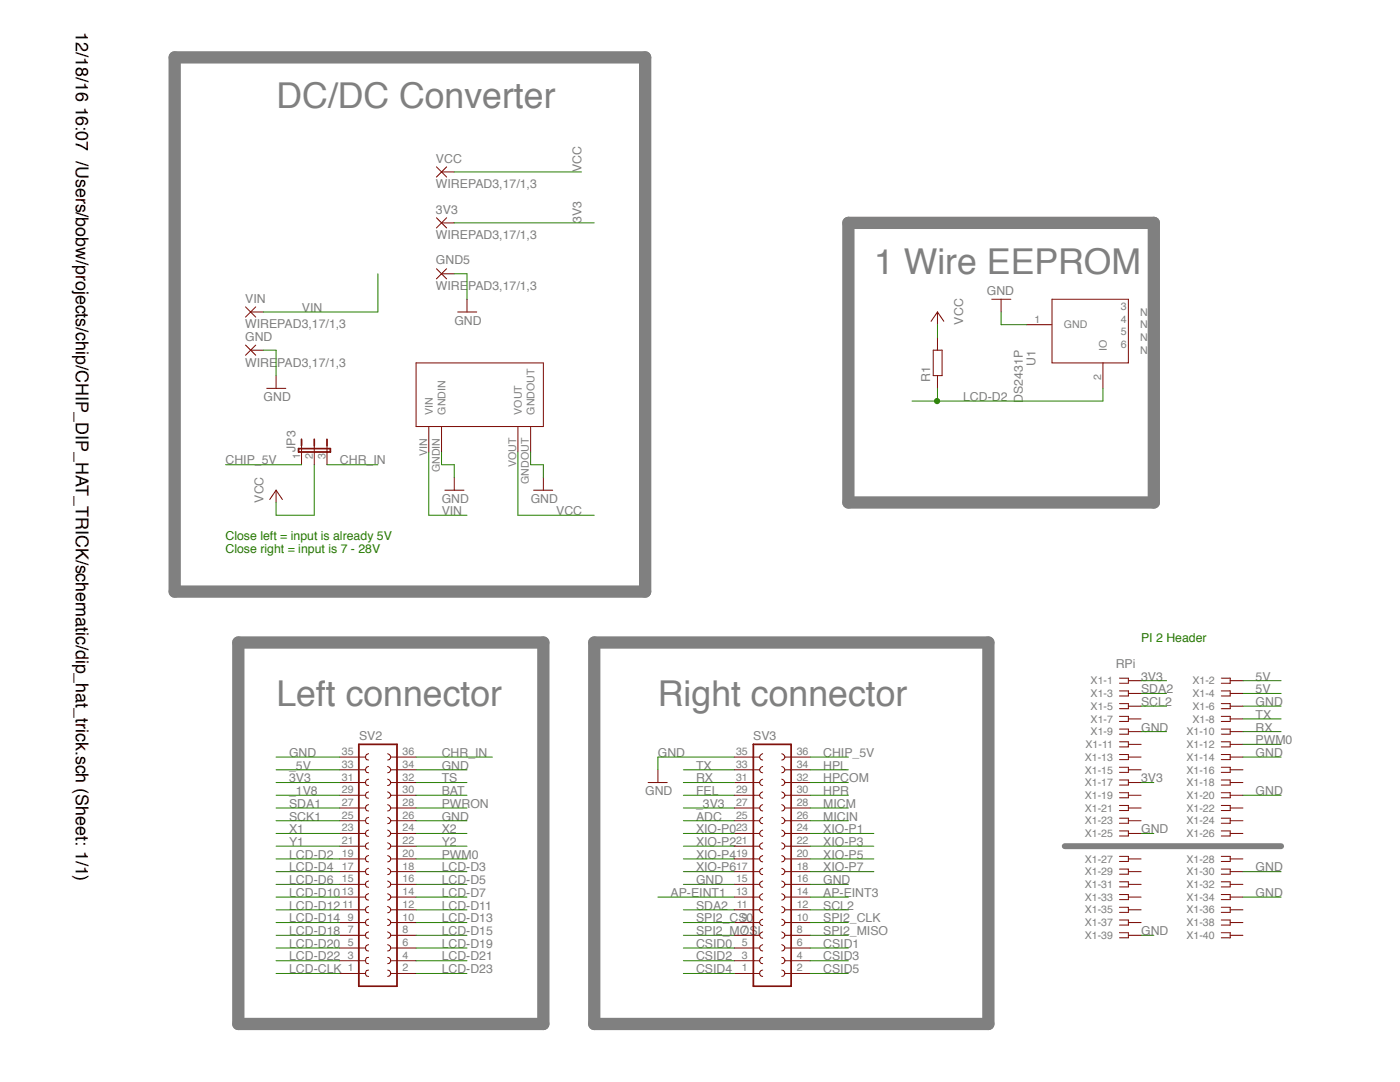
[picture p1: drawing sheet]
<svg xmlns="http://www.w3.org/2000/svg" width="279mm" height="216mm" viewBox="0 0 279 216" stroke-linecap="round" stroke-linejoin="round" font-family="sans-serif">
<path d="M59.6 89.5h6.3v.7h-6.3zM60.2 87.7v1.2M62.7 87.7v1.2M65.3 87.7v1.2M71.6 148.5h7.6v48.3h-7.6zM150.3 148.5h7.6v48.3h-7.6z" fill="none" stroke="#7b0700" stroke-width=".34"/>
<g fill="none" stroke="#7b0700" stroke-width=".2">
<path d="M87.1 33.3l2 2M88.1 34.3h2.6M89.1 33.3l-2 2M87.1 43.5l2 2M87.1 53.6l2 2M88.1 44.5h2.6M88.1 54.6h2.6M89.1 43.5l-2 2M89.1 53.6l-2 2M93.2 59.7v2.6M197.9 59.7h3.8M199.8 59.7v2.6"/>
<path d="M210 59.7h15.2v12.7h-15.2zM49 61.2l2 2.1M49 68.9l2 2M50 62.3h2.6M50 69.9h2.6M51 61.2l-2 2.1M51 68.9l-2 2M53.2 77.5h3.8M55.1 75v2.5M83 72.4h25.4v12.7h-25.4zM91.3 62.3h3.8M186.2 69.9h1.8v5.1h-1.8z"/>
<path d="M187.1 62.3v2.5M187.1 67.3v2.6M187.1 75v2.5M187.1 62.3l1.3 1.8M187.1 62.3l-1.3 1.8M204.9 64.8h5.1M220.1 72.4v5.1M55.1 97.8v2.5M55.1 97.8l1.3 1.9M55.1 97.8l-1.3 1.9M60.2 88.9v3.8M62.7 88.9v3.8"/>
<path d="M65.3 88.9v3.8M85.6 85.1v5.1M88.1 85.1v5.1M88.8 97.8h3.8M90.7 95.3v2.5M103.4 85.1v5.1M105.9 85.1v5.1M106.5 97.8h3.8M108.4 95.3v2.5M223.4 135.3h1.8v1h-1.8M223.4 137.9h1.8v1h-1.8M225.2 135.8h2.5"/>
<path d="M225.2 138.4h2.5M243.7 135.3h1.8v1h-1.8M243.7 137.9h1.8v1h-1.8M245.5 135.8h2.6M245.5 138.4h2.6M67.8 158.7h5.1M67.8 156.1h5.1M67.8 153.6h5.1M67.8 151.1h5.1M73.6 158l-.5 .2-.1 .3 .1 .7 .5 .1M73.6 152.9l-.5 .2-.1 .3 .1 .7 .5 .1M73.6 155.5l-.5 .1-.1 .4 .1 .7h.5"/>
<path d="M73.6 150.4l-.5 .2-.1 .3 .1 .7 .5 .1M77.4 158l.6 .5v.4l-.3 .3-.3 .1M77.4 152.9l.6 .5v.4l-.3 .3-.3 .1M77.4 155.5l.6 .5v.3l-.3 .4h-.3M77.4 150.4l.6 .5v.3l-.3 .4-.3 .1M78 158.7h5M78 156.1h5M78 153.6h5M78 151.1h5M129.3 156.1h3.9M131.3 153.6v2.5M146.5 158.7h5.1"/>
<path d="M146.5 156.1h5.1M146.5 153.6h5.1M146.5 151.1h5.1M152.2 158l-.6 .5v.4l.3 .3 .3 .1M152.2 152.9l-.6 .5v.4l.3 .3 .3 .1M152.2 155.5l-.6 .5v.3l.3 .4h.3M152.2 150.4l-.6 .5v.3l.3 .4 .3 .1M156 158l.6 .5v.4l-.2 .3-.4 .1M156 152.9l.6 .5v.4l-.2 .3-.4 .1M156 155.5l.6 .5v.3l-.2 .4h-.4M156 150.4l.6 .5v.3l-.2 .4-.4 .1M156.6 158.7h5.1"/>
<path d="M156.6 156.1h5.1M156.6 153.6h5.1M156.6 151.1h5.1M223.4 140.4h1.8v1h-1.8M223.4 142.9h1.8v1.1h-1.8M223.4 145.5h1.8v1h-1.8M223.4 148h1.8v1h-1.8M223.4 150.6h1.8v1h-1.8M223.4 153.1h1.8v1h-1.8M223.4 155.6h1.8v1.1h-1.8M223.4 158.2h1.8v1h-1.8M225.2 158.7h2.5"/>
<path d="M225.2 156.1h2.5M225.2 153.6h2.5M225.2 151.1h2.5M225.2 140.9h2.5M225.2 143.4h2.5M225.2 146h2.5M225.2 148.5h2.5M243.7 140.4h1.8v1h-1.8M243.7 142.9h1.8v1.1h-1.8M243.7 145.5h1.8v1h-1.8M243.7 148h1.8v1h-1.8M243.7 150.6h1.8v1h-1.8"/>
<path d="M243.7 153.1h1.8v1h-1.8M243.7 155.6h1.8v1.1h-1.8M243.7 158.2h1.8v1h-1.8M245.5 158.7h2.6M245.5 156.1h2.6M245.5 153.6h2.6M245.5 151.1h2.6M245.5 140.9h2.6M245.5 143.4h2.6M245.5 146h2.6M245.5 148.5h2.6M67.8 179h5.1"/>
<path d="M67.8 176.5h5.1M67.8 173.9h5.1M67.8 171.4h5.1M67.8 168.8h5.1M67.8 166.3h5.1M67.8 163.8h5.1M67.8 161.2h5.1M73.6 175.8l-.5 .2-.1 .2 .1 .8 .5 .1M73.6 178.3l-.5 .2-.1 .3 .1 .7 .5 .1M73.6 170.7l-.5 .2-.1 .2 .1 .8 .5 .1M73.6 173.2l-.5 .2-.1 .3 .1 .7 .5 .1M73.6 163.1l-.5 .2-.1 .3 .1 .7 .5 .1"/>
<path d="M73.6 165.6l-.5 .2-.1 .3 .1 .7 .5 .1M73.6 168.2l-.5 .1-.1 .3 .1 .8h.5M73.6 160.5l-.5 .2-.1 .4 .1 .6 .5 .1M77.4 175.8l.6 .4v.4l-.3 .4-.3 .1M77.4 178.3l.6 .5v.4l-.3 .3-.3 .1M77.4 170.7l.6 .4v.5l-.3 .3-.3 .1M77.4 173.2l.6 .5v.4l-.3 .3-.3 .1M77.4 163.1l.6 .5v.3l-.3 .4-.3 .1M77.4 165.6l.6 .5v.4l-.3 .3-.3 .1M77.4 168.2l.6 .4v.4l-.3 .4h-.3M77.4 160.5l.6 .6v.3l-.3 .3-.3 .1M78 179h5"/>
<path d="M78 176.5h5M78 173.9h5M78 171.4h5M78 168.8h5M78 166.3h5M78 163.8h5M78 161.2h5M146.5 179h5.1M146.5 176.5h5.1M146.5 173.9h5.1M146.5 171.4h5.1M146.5 168.8h5.1"/>
<path d="M146.5 166.3h5.1M146.5 163.8h5.1M146.5 161.2h5.1M152.2 175.8l-.6 .4v.4l.3 .4 .3 .1M152.2 178.3l-.6 .5v.4l.3 .3 .3 .1M152.2 170.7l-.6 .4v.5l.3 .3 .3 .1M152.2 173.2l-.6 .5v.4l.3 .3 .3 .1M152.2 163.1l-.6 .5v.3l.3 .4 .3 .1M152.2 165.6l-.6 .5v.4l.3 .3 .3 .1M152.2 168.2l-.6 .4v.4l.3 .4h.3M152.2 160.5l-.6 .6v.3l.3 .3 .3 .1M156 175.8l.6 .4v.4l-.2 .4-.4 .1"/>
<path d="M156 178.3l.6 .5v.4l-.2 .3-.4 .1M156 170.7l.6 .4v.5l-.2 .3-.4 .1M156 173.2l.6 .5v.4l-.2 .3-.4 .1M156 163.1l.6 .5v.3l-.2 .4-.4 .1M156 165.6l.6 .5v.4l-.2 .3-.4 .1M156 168.2l.6 .4v.4l-.2 .4h-.4M156 160.5l.6 .6v.3l-.2 .3-.4 .1M156.6 179h5.1M156.6 176.5h5.1M156.6 173.9h5.1M156.6 171.4h5.1M156.6 168.8h5.1"/>
<path d="M156.6 166.3h5.1M156.6 163.8h5.1M156.6 161.2h5.1M223.4 160.7h1.8v1h-1.8M223.4 163.3h1.8v1h-1.8M223.4 165.8h1.8v1h-1.8M223.4 170.9h1.8v1h-1.8M223.4 173.4h1.8v1h-1.8M223.4 176h1.8v1h-1.8M223.4 178.5h1.8v1h-1.8M225.2 179h2.5M225.2 176.5h2.5"/>
<path d="M225.2 173.9h2.5M225.2 171.4h2.5M225.2 166.3h2.5M225.2 163.8h2.5M225.2 161.2h2.5M243.7 160.7h1.8v1h-1.8M243.7 163.3h1.8v1h-1.8M243.7 165.8h1.8v1h-1.8M243.7 170.9h1.8v1h-1.8M243.7 173.4h1.8v1h-1.8M243.7 176h1.8v1h-1.8M243.7 178.5h1.8v1h-1.8"/>
<path d="M245.5 179h2.6M245.5 176.5h2.6M245.5 173.9h2.6M245.5 171.4h2.6M245.5 166.3h2.6M245.5 163.8h2.6M245.5 161.2h2.6M67.8 194.2h5.1M67.8 191.7h5.1M67.8 189.2h5.1M67.8 186.6h5.1M67.8 184.1h5.1"/>
<path d="M67.8 181.5h5.1M73.6 188.5l-.5 .2-.1 .2 .1 .8 .5 .1M73.6 191l-.5 .1-.1 .4 .1 .7 .5 .1M73.6 193.6l-.5 .1-.1 .3 .1 .8h.5M73.6 183.4l-.5 .2-.1 .2 .1 .8 .5 .1M73.6 185.9l-.5 .2-.1 .3 .1 .7 .5 .1M73.6 180.9l-.5 .1-.1 .3 .1 .8h.5M77.4 188.5l.6 .4v.4l-.3 .4-.3 .1M77.4 191l.3 .1 .3 .4v.4l-.3 .3-.3 .1M77.4 193.6l.3 .1 .3 .3v.4l-.3 .4h-.3M77.4 183.4l.6 .4v.5l-.3 .3-.3 .1M77.4 185.9l.6 .5v.4l-.3 .3-.3 .1"/>
<path d="M77.4 180.9l.6 .4v.4l-.3 .4h-.3M78 194.2h5M78 191.7h5M78 189.2h5M78 186.6h5M78 184.1h5M78 181.5h5M146.5 194.2h5.1M146.5 191.7h5.1M146.5 189.2h5.1M146.5 186.6h5.1M146.5 184.1h5.1"/>
<path d="M146.5 181.5h5.1M152.2 188.5l-.6 .4v.4l.3 .4 .3 .1M152.2 191l-.3 .1-.3 .4v.4l.3 .3 .3 .1M152.2 193.6l-.3 .1-.3 .3v.4l.3 .4h.3M152.2 183.4l-.6 .4v.5l.3 .3 .3 .1M152.2 185.9l-.6 .5v.4l.3 .3 .3 .1M152.2 180.9l-.6 .4v.4l.3 .4h.3M156 188.5l.6 .4v.4l-.2 .4-.4 .1M156 191l.4 .1 .2 .4v.4l-.2 .3-.4 .1M156 193.6l.4 .1 .2 .3v.4l-.2 .4h-.4M156 183.4l.6 .4v.5l-.2 .3-.4 .1M156 185.9l.6 .5v.4l-.2 .3-.4 .1"/>
<path d="M156 180.9l.6 .4v.4l-.2 .4h-.4M156.6 194.2h5.1M156.6 191.7h5.1M156.6 189.2h5.1M156.6 186.6h5.1M156.6 184.1h5.1M156.6 181.5h5.1M223.4 181h1.8v1.1h-1.8M223.4 183.6h1.8v1h-1.8M223.4 186.1h1.8v1h-1.8M225.2 186.6h2.5M225.2 184.1h2.5"/>
<path d="M225.2 181.5h2.5M243.7 181h1.8v1.1h-1.8M243.7 183.6h1.8v1h-1.8M243.7 186.1h1.8v1h-1.8M245.5 186.6h2.6M245.5 184.1h2.6M245.5 181.5h2.6"/>
</g>
<g fill="none" stroke="#278000" stroke-width=".2">
<path d="M90.7 34.3h25.4M75.4 54.6v7.7h-22.8M90.7 54.6h2.5v5.1M90.7 44.5h27.9M52.6 69.9h2.5v5.1M187.1 64.8v2.5M187.1 77.5v2.5M199.8 62.3v2.5h5.1M45 92.7h15.2M62.7 92.7v10.1h-7.6v-2.5M65.3 92.7h10.1M85.6 90.2v12.6h7.6"/>
<path d="M88.1 90.2v2.5h2.6v2.6M103.4 90.2v12.6h15.2M105.9 90.2v2.5h2.5v2.6M182 80h38.1M227.7 135.8h5.1M227.7 138.4h5.1M248.1 135.8h7.6M248.1 138.4h7.6M55.1 151.1h12.7M55.1 153.6h12.7M55.1 158.7h12.7M55.1 156.1h12.7"/>
<path d="M83 151.1h15.3M83 153.6h10.2M83 158.7h10.2M83 156.1h10.2M136.4 153.6h10.1M136.4 158.7h10.1M136.4 156.1h10.1M146.5 151.1h-15.2v2.5M161.7 151.1h7.6M161.7 153.6h7.6M161.7 158.7h7.6M161.7 156.1h7.6"/>
<path d="M227.7 146h5.1M227.7 140.9h5.1M227.7 156.1h2.6M248.1 151.1h7.6M248.1 146h7.6M248.1 140.9h7.6M248.1 158.7h7.6M248.1 143.4h7.6M248.1 148.5h7.6M55.1 161.2h12.7M55.1 163.8h12.7M55.1 176.5h12.7"/>
<path d="M55.1 173.9h12.7M55.1 179h12.7M55.1 166.3h12.7M55.1 171.4h12.7M55.1 168.8h12.7M83 161.2h10.2M83 163.8h10.2M83 176.5h10.2M83 173.9h10.2M83 179h10.2M83 166.3h10.2M83 171.4h10.2"/>
<path d="M83 168.8h10.2M131.3 179h15.2M136.4 161.2h10.1M136.4 163.8h10.1M136.4 176.5h10.1M136.4 173.9h10.1M136.4 166.3h10.1M136.4 171.4h10.1M136.4 168.8h10.1M161.7 161.2h7.6M161.7 163.8h7.6M161.7 176.5h7.6"/>
<path d="M161.7 173.9h12.7M161.7 179h7.6M161.7 166.3h12.7M161.7 171.4h12.7M161.7 168.8h12.7M227.7 166.3h2.6M248.1 173.9h7.6M248.1 179h7.6M55.1 186.6h12.7M55.1 181.5h12.7M55.1 184.1h12.7M55.1 189.2h12.7"/>
<path d="M55.1 191.7h12.7M55.1 194.2h12.7M83 186.6h10.2M83 181.5h10.2M83 184.1h10.2M83 189.2h10.2M83 191.7h10.2M83 194.2h10.2M136.4 186.6h10.1M136.4 181.5h10.1M136.4 184.1h10.1M136.4 189.2h10.1"/>
<path d="M136.4 191.7h10.1M136.4 194.2h10.1M161.7 186.6h7.6M161.7 181.5h7.6M161.7 184.1h7.6M161.7 189.2h7.6M161.7 191.7h7.6M161.7 194.2h7.6M227.7 186.6h2.6"/>
</g>
<circle cx="187" cy="80" r=".51" fill="#278000"/>
<g fill="none" stroke="#278000" stroke-width=".2">
<path d="M220.1 77.5v2.5"/>
<circle cx="187" cy="80" r=".51"/>
</g>
<path d="M34.9 11.5h93.9v106.5h-93.9zM169.3 44.5h61v55.8h-61zM47.6 128.2h60.8v76.1h-60.8zM118.6 128.2h78.7v76.1h-78.7z" fill="none" stroke="#808080" stroke-width="2.5"/>
<path d="M212.5 168.8h43.2" fill="none" stroke="#808080" stroke-width="1.2"/>
<g font-size="7.1" fill="#808080">
<text x="55.2" y="21.6">DC/DC Converter</text>
<text x="174.4" y="54.6">1 Wire EEPROM</text>
<text x="55.2" y="140.9">Left connector</text>
<text x="131.3" y="140.9">Right connector</text>
</g>
<text font-size="3.6" x="15.2" y="6.4" transform="rotate(90 15.2 6.4)">12/18/16 16:07 /Users/bobw/projects/chip/CHIP_DIP_HAT_TRICK/schematic/dip_hat_trick.sch (Sheet: 1/1)</text>
<g font-size="2.5" fill="#808080">
<text x="87" y="32.5">VCC</text>
<text x="116.1" y="34.3" transform="rotate(-90 116.1 34.3)">VCC</text>
<text x="87" y="37.6">WIREPAD3,17/1,3</text>
<text x="87" y="47.8">WIREPAD3,17/1,3</text>
<text x="87" y="42.6">3V3</text>
<text x="116.1" y="44.5" transform="rotate(-90 116.1 44.5)">3V3</text>
<text x="87" y="52.8">GND5</text>
<text x="87" y="57.9">WIREPAD3,17/1,3</text>
<text x="196.9" y="58.9">GND</text>
<text x="48.9" y="65.5">WIREPAD3,17/1,3</text>
<text x="48.9" y="60.4">VIN</text>
<text x="60.2" y="62.2">VIN</text>
<text x="90.7" y="64.8">GND</text>
<text x="192.2" y="64.8" transform="rotate(-90 192.2 64.8)">VCC</text>
<text x="48.9" y="68">GND</text>
<text x="48.9" y="73.1">WIREPAD3,17/1,3</text>
<text x="185.6" y="76.2" transform="rotate(-90 185.6 76.2)">R1</text>
<text x="206.7" y="73" transform="rotate(-90 206.7 73)">U1</text>
<text x="52.6" y="80">GND</text>
<text x="192.2" y="80">LCD-D2</text>
<text x="204.1" y="80.3" transform="rotate(-90 204.1 80.3)">DS2431P</text>
<text x="45" y="92.7">CHIP_5V</text>
<text x="59" y="90.1" transform="rotate(-90 59 90.1)">JP3</text>
<text x="67.8" y="92.7">CHR_IN</text>
<text x="52.6" y="100.3" transform="rotate(-90 52.6 100.3)">VCC</text>
<text x="88.1" y="100.3">GND</text>
<text x="105.9" y="100.3">GND</text>
<text x="88.1" y="102.8">VIN</text>
<text x="111" y="102.8">VCC</text>
<text x="222.7" y="133.3">RPi</text>
<text x="227.7" y="135.8">3V3</text>
<text x="250.6" y="135.8">5V</text>
<text x="227.7" y="140.9">SCL2</text>
<text x="227.7" y="138.4">SDA2</text>
<text x="250.6" y="143.4">TX</text>
<text x="250.6" y="140.9">GND</text>
<text x="250.6" y="138.4">5V</text>
<text x="71.7" y="147.7">SV2</text>
<text x="150.3" y="147.7">SV3</text>
<text x="227.7" y="146">GND</text>
<text x="250.6" y="146">RX</text>
<text x="250.6" y="148.5">PWM0</text>
<text x="57.7" y="151">GND</text>
<text x="57.7" y="153.6">_5V</text>
<text x="88.1" y="153.6">GND</text>
<text x="88.1" y="151">CHR_IN</text>
<text x="131.3" y="151">GND</text>
<text x="138.9" y="153.6">TX</text>
<text x="164.3" y="153.6">HPL</text>
<text x="164.3" y="151">CHIP_5V</text>
<text x="250.6" y="151">GND</text>
<text x="57.7" y="161.2">SDA1</text>
<text x="57.7" y="158.7">_1V8</text>
<text x="57.7" y="156.1">3V3</text>
<text x="88.1" y="156.1">TS</text>
<text x="88.1" y="158.7">BAT</text>
<text x="88.1" y="161.2">PWRON</text>
<text x="128.8" y="158.7">GND</text>
<text x="138.9" y="161.2">_3V3</text>
<text x="138.9" y="158.7">FEL</text>
<text x="138.9" y="156.1">RX</text>
<text x="164.3" y="156.1">HPCOM</text>
<text x="164.3" y="158.7">HPR</text>
<text x="164.3" y="161.2">MICM</text>
<text x="227.7" y="156.1">3V3</text>
<text x="250.6" y="158.7">GND</text>
<text x="57.7" y="163.7">SCK1</text>
<text x="57.7" y="166.3">X1</text>
<text x="88.1" y="163.7">GND</text>
<text x="88.1" y="166.3">X2</text>
<text x="138.9" y="166.3">XIO-P0</text>
<text x="138.9" y="163.7">ADC</text>
<text x="164.3" y="163.7">MICIN</text>
<text x="164.3" y="166.3">XIO-P1</text>
<text x="227.7" y="166.3">GND</text>
<text x="57.7" y="168.8">Y1</text>
<text x="57.7" y="173.9">LCD-D4</text>
<text x="57.7" y="171.3">LCD-D2</text>
<text x="88.1" y="168.8">Y2</text>
<text x="88.1" y="171.3">PWM0</text>
<text x="88.1" y="173.9">LCD-D3</text>
<text x="138.9" y="168.8">XIO-P2</text>
<text x="138.9" y="173.9">XIO-P6</text>
<text x="138.9" y="171.3">XIO-P4</text>
<text x="164.3" y="171.3">XIO-P5</text>
<text x="164.3" y="173.9">XIO-P7</text>
<text x="164.3" y="168.8">XIO-P3</text>
<text x="250.6" y="173.9">GND</text>
<text x="57.7" y="176.4">LCD-D6</text>
<text x="57.7" y="179">LCD-D10</text>
<text x="88.1" y="176.4">LCD-D5</text>
<text x="88.1" y="179">LCD-D7</text>
<text x="133.8" y="179">AP-EINT1</text>
<text x="138.9" y="176.4">GND</text>
<text x="164.3" y="176.4">GND</text>
<text x="164.3" y="179">AP-EINT3</text>
<text x="250.6" y="179">GND</text>
<text x="57.7" y="181.5">LCD-D12</text>
<text x="57.7" y="184">LCD-D14</text>
<text x="88.1" y="181.5">LCD-D11</text>
<text x="88.1" y="184">LCD-D13</text>
<text x="138.9" y="184">SPI2_CS0</text>
<text x="138.9" y="181.5">SDA2</text>
<text x="164.3" y="181.5">SCL2</text>
<text x="164.3" y="184">SPI2_CLK</text>
<text x="57.7" y="186.6">LCD-D18</text>
<text x="57.7" y="189.1">LCD-D20</text>
<text x="57.7" y="191.6">LCD-D22</text>
<text x="88.1" y="186.6">LCD-D15</text>
<text x="88.1" y="189.1">LCD-D19</text>
<text x="88.1" y="191.6">LCD-D21</text>
<text x="138.9" y="191.6">CSID2</text>
<text x="138.9" y="186.6">SPI2_MOSI</text>
<text x="138.9" y="189.1">CSID0</text>
<text x="164.3" y="186.6">SPI2_MISO</text>
<text x="164.3" y="189.1">CSID1</text>
<text x="164.3" y="191.6">CSID3</text>
<text x="227.7" y="186.6">GND</text>
<text x="57.7" y="194.2">LCD-CLK</text>
<text x="88.1" y="194.2">LCD-D23</text>
<text x="138.9" y="194.2">CSID4</text>
<text x="164.3" y="194.2">CSID5</text>
</g>
<g font-size="2.5" fill="#278000">
<text x="45" y="107.8">Close left = input is already 5V</text>
<text x="45" y="110.4">Close right = input is 7 - 28V</text>
<text x="227.7" y="128.2">PI 2 Header</text>
</g>
<g font-size="2.1" fill="#808080">
<text x="206.4" y="64.4">1</text>
<text x="212.3" y="65.5">GND</text>
<text x="223.7" y="61.9">3</text>
<text x="223.7" y="64.4">4</text>
<text x="227.5" y="63">NC</text>
<text x="227.5" y="65.5">NC</text>
<text x="220.9" y="70" transform="rotate(-90 220.9 70)">IO</text>
<text x="223.7" y="66.9">5</text>
<text x="223.7" y="69.5">6</text>
<text x="227.5" y="68.1">NC</text>
<text x="227.5" y="70.6">NC</text>
<text x="219.8" y="75.9" transform="rotate(-90 219.8 75.9)">2</text>
<text x="86.4" y="82.7" transform="rotate(-90 86.4 82.7)">VIN</text>
<text x="88.9" y="82.7" transform="rotate(-90 88.9 82.7)">GNDIN</text>
<text x="104.1" y="82.7" transform="rotate(-90 104.1 82.7)">VOUT</text>
<text x="106.7" y="82.7" transform="rotate(-90 106.7 82.7)">GNDOUT</text>
<text x="59.9" y="91.7" transform="rotate(-90 59.9 91.7)">1</text>
<text x="62.4" y="91.7" transform="rotate(-90 62.4 91.7)">2</text>
<text x="65" y="91.7" transform="rotate(-90 65 91.7)">3</text>
<text x="85.3" y="91" transform="rotate(-90 85.3 91)">VIN</text>
<text x="87.8" y="94.3" transform="rotate(-90 87.8 94.3)">GNDIN</text>
<text x="103" y="93.2" transform="rotate(-90 103 93.2)">VOUT</text>
<text x="105.6" y="96.5" transform="rotate(-90 105.6 96.5)">GNDOUT</text>
<text x="217.7" y="136.6">X1-1</text>
<text x="238" y="136.6">X1-2</text>
<text x="217.7" y="139.1">X1-3</text>
<text x="217.7" y="141.7">X1-5</text>
<text x="238" y="139.1">X1-4</text>
<text x="238" y="141.7">X1-6</text>
<text x="216.6" y="149.3">X1-11</text>
<text x="217.7" y="144.2">X1-7</text>
<text x="217.7" y="146.7">X1-9</text>
<text x="236.8" y="146.7">X1-10</text>
<text x="236.8" y="149.3">X1-12</text>
<text x="238" y="144.2">X1-8</text>
<text x="68.2" y="155.8">31</text>
<text x="68.2" y="153.2">33</text>
<text x="68.2" y="150.7">35</text>
<text x="80.3" y="155.8">32</text>
<text x="80.3" y="153.2">34</text>
<text x="80.3" y="150.7">36</text>
<text x="146.9" y="155.8">31</text>
<text x="146.9" y="153.2">33</text>
<text x="146.9" y="150.7">35</text>
<text x="159" y="155.8">32</text>
<text x="159" y="153.2">34</text>
<text x="159" y="150.7">36</text>
<text x="216.5" y="151.8">X1-13</text>
<text x="216.5" y="154.3">X1-15</text>
<text x="236.8" y="151.8">X1-14</text>
<text x="236.8" y="154.3">X1-16</text>
<text x="68.2" y="160.8">27</text>
<text x="68.2" y="158.3">29</text>
<text x="80.3" y="160.8">28</text>
<text x="80.3" y="158.3">30</text>
<text x="146.9" y="160.8">27</text>
<text x="146.9" y="158.3">29</text>
<text x="159" y="160.8">28</text>
<text x="159" y="158.3">30</text>
<text x="216.5" y="156.9">X1-17</text>
<text x="216.5" y="159.4">X1-19</text>
<text x="216.5" y="162">X1-21</text>
<text x="236.8" y="156.9">X1-18</text>
<text x="236.8" y="159.4">X1-20</text>
<text x="236.8" y="162">X1-22</text>
<text x="68.2" y="165.9">23</text>
<text x="68.2" y="163.4">25</text>
<text x="80.3" y="165.9">24</text>
<text x="80.3" y="163.4">26</text>
<text x="146.9" y="165.9">23</text>
<text x="146.9" y="163.4">25</text>
<text x="159" y="165.9">24</text>
<text x="159" y="163.4">26</text>
<text x="216.5" y="164.5">X1-23</text>
<text x="216.5" y="167">X1-25</text>
<text x="236.8" y="164.5">X1-24</text>
<text x="236.8" y="167">X1-26</text>
<text x="68.2" y="173.5">17</text>
<text x="68.2" y="171">19</text>
<text x="68.2" y="168.5">21</text>
<text x="80.3" y="173.5">18</text>
<text x="80.3" y="171">20</text>
<text x="80.3" y="168.5">22</text>
<text x="146.9" y="173.5">17</text>
<text x="146.9" y="171">19</text>
<text x="146.9" y="168.5">21</text>
<text x="159" y="173.5">18</text>
<text x="159" y="171">20</text>
<text x="159" y="168.5">22</text>
<text x="216.5" y="172.1">X1-27</text>
<text x="236.8" y="172.1">X1-28</text>
<text x="68.2" y="178.6">13</text>
<text x="68.2" y="176.1">15</text>
<text x="80.3" y="178.6">14</text>
<text x="80.3" y="176.1">16</text>
<text x="146.9" y="178.6">13</text>
<text x="146.9" y="176.1">15</text>
<text x="159" y="178.6">14</text>
<text x="159" y="176.1">16</text>
<text x="216.5" y="174.6">X1-29</text>
<text x="216.5" y="177.2">X1-31</text>
<text x="216.5" y="179.7">X1-33</text>
<text x="236.8" y="174.6">X1-30</text>
<text x="236.8" y="177.2">X1-32</text>
<text x="236.8" y="179.7">X1-34</text>
<text x="68.4" y="181.1">11</text>
<text x="69.4" y="183.7">9</text>
<text x="80.3" y="183.7">10</text>
<text x="80.3" y="181.1">12</text>
<text x="147.1" y="181.1">11</text>
<text x="148.1" y="183.7">9</text>
<text x="159" y="183.7">10</text>
<text x="159" y="181.1">12</text>
<text x="216.5" y="182.3">X1-35</text>
<text x="216.5" y="184.8">X1-37</text>
<text x="236.8" y="182.3">X1-36</text>
<text x="236.8" y="184.8">X1-38</text>
<text x="69.4" y="191.3">3</text>
<text x="69.4" y="188.8">5</text>
<text x="69.4" y="186.2">7</text>
<text x="80.3" y="191.3">4</text>
<text x="80.3" y="188.8">6</text>
<text x="80.3" y="186.2">8</text>
<text x="148.1" y="191.3">3</text>
<text x="148.1" y="188.8">5</text>
<text x="148.1" y="186.2">7</text>
<text x="159" y="191.3">4</text>
<text x="159" y="188.8">6</text>
<text x="159" y="186.2">8</text>
<text x="216.5" y="187.3">X1-39</text>
<text x="236.8" y="187.3">X1-40</text>
<text x="69.4" y="193.8">1</text>
<text x="80.3" y="193.8">2</text>
<text x="148.1" y="193.8">1</text>
<text x="159" y="193.8">2</text>
</g>
</svg>
